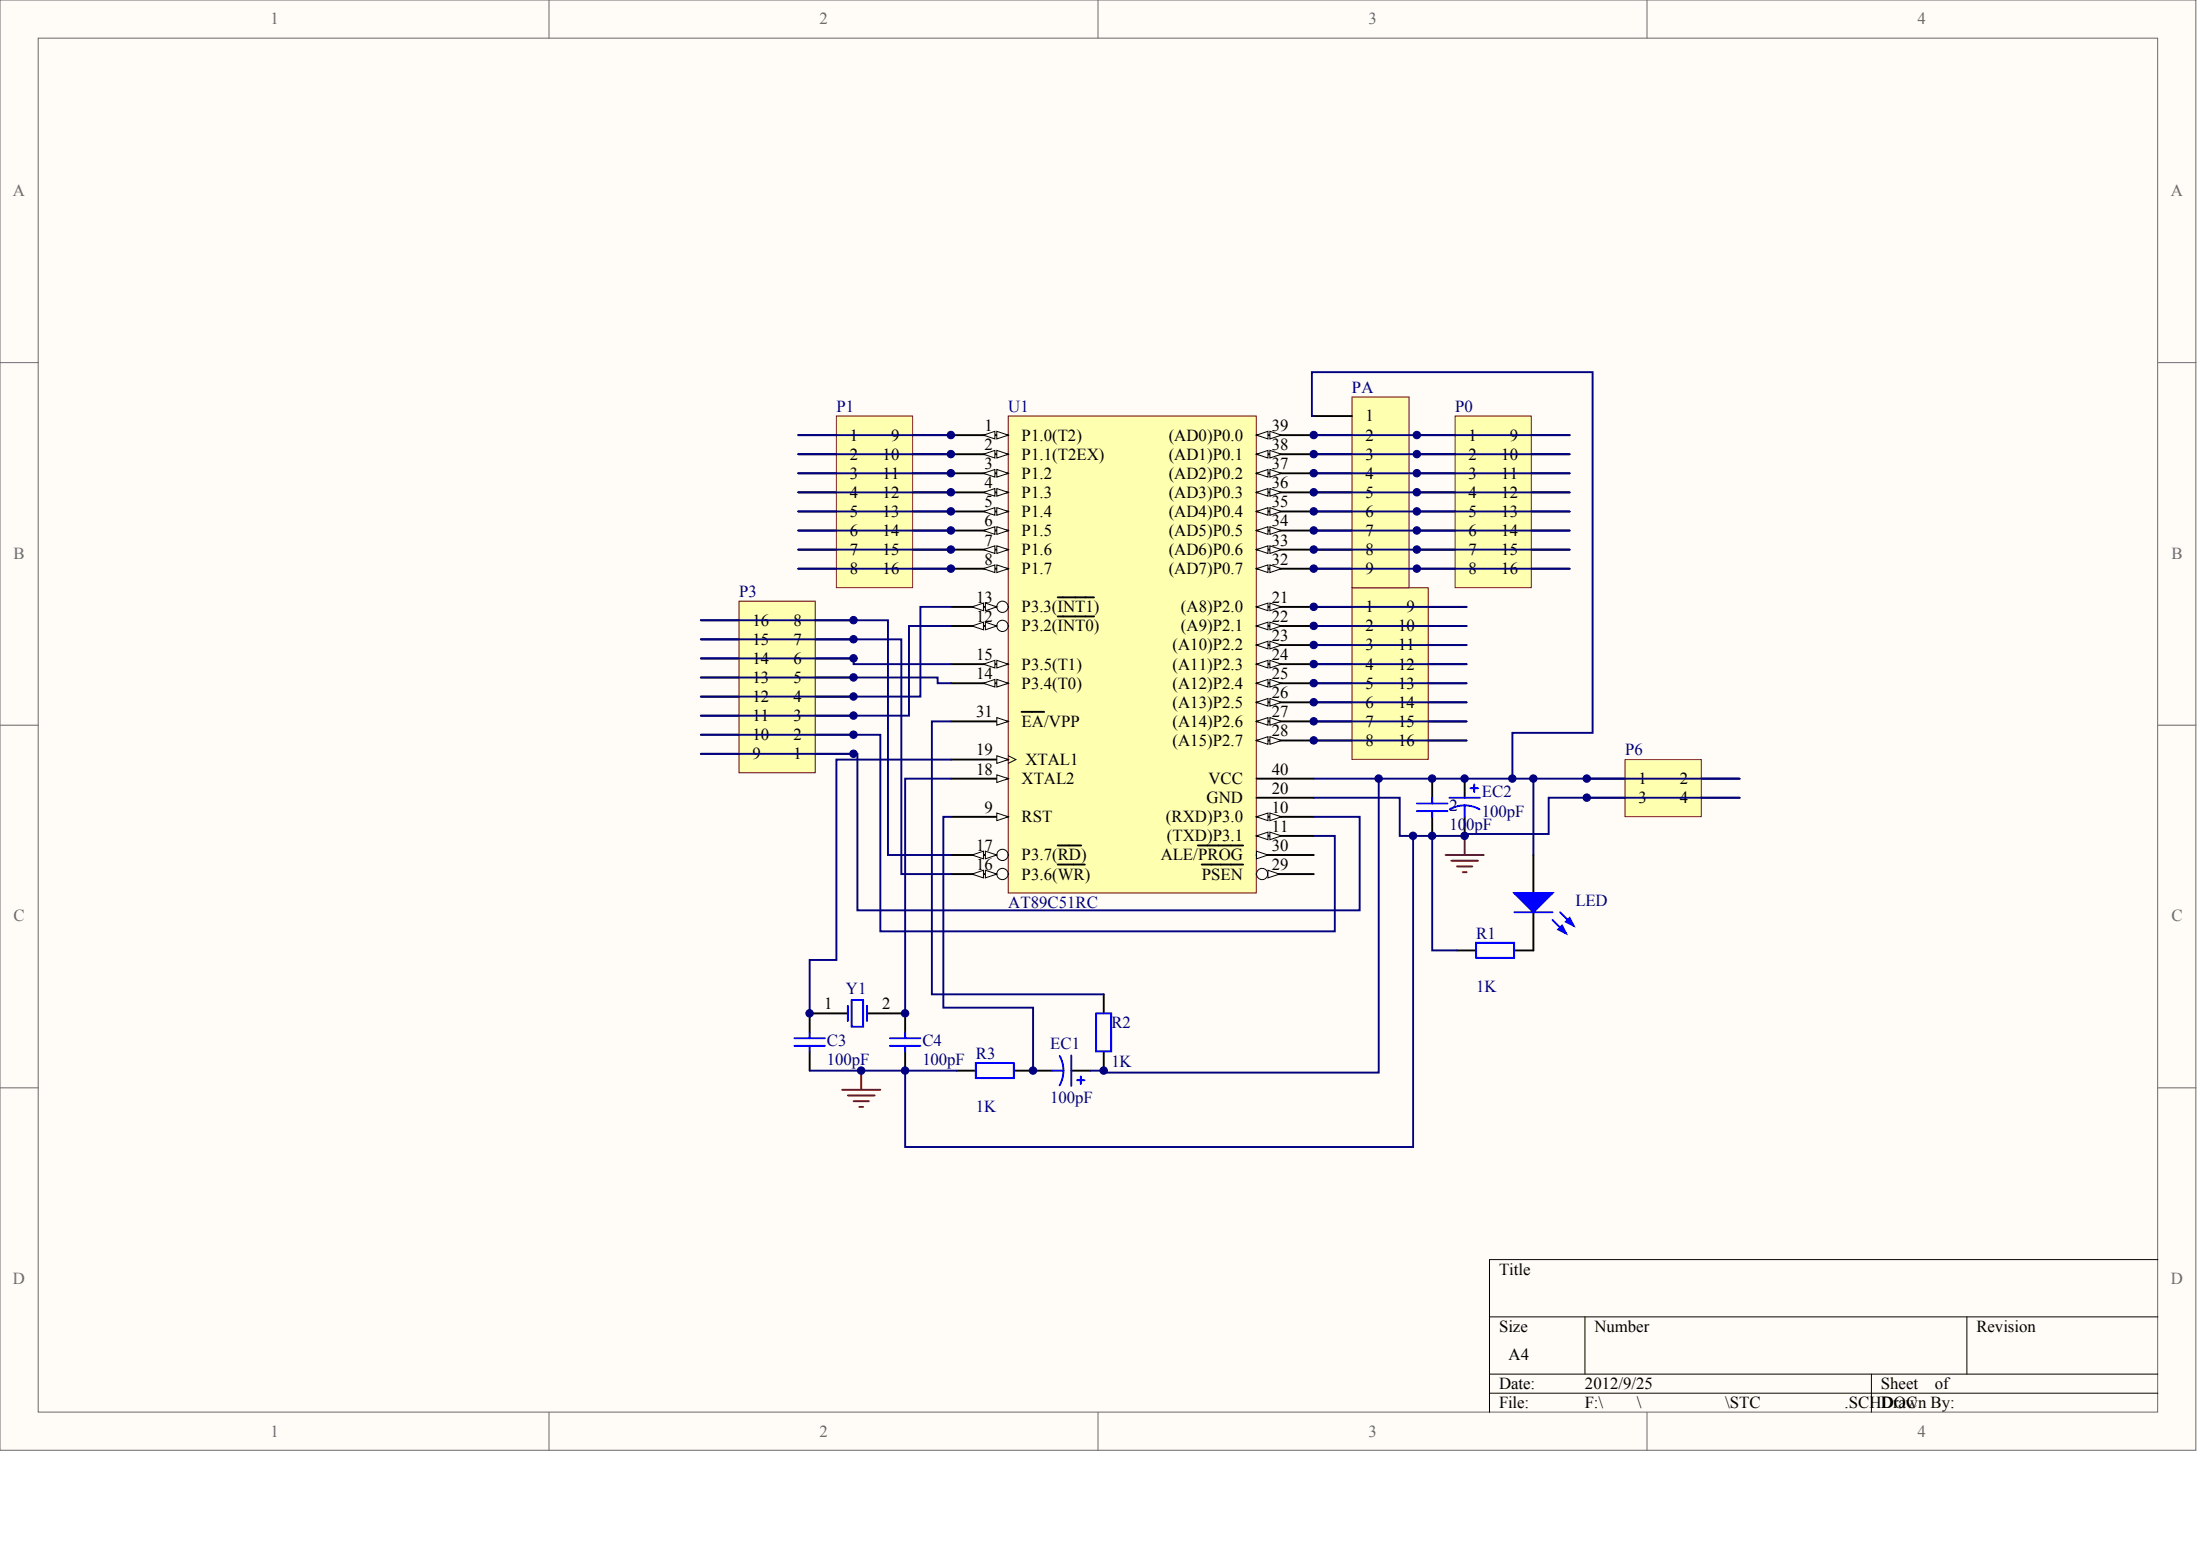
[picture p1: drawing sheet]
<svg xmlns="http://www.w3.org/2000/svg" width="840mm" height="594mm" viewBox="0 0 840 594" stroke-linecap="round" stroke-linejoin="round" font-family="sans-serif">
<g fill="#fffcf8" stroke="#696969" stroke-width=".38">
<path d="M0 0h838v553.4h-838z"/>
<path d="M14.6 14.6h808.8v524.2h-808.8z"/>
</g>
<path d="M209.5 0v14.6M419 0v14.6M628.6 0v14.6M0 138.4h14.6M823.5 138.4h14.6M0 276.7h14.6M823.5 276.7h14.6M0 415.1h14.6M823.5 415.1h14.6M209.5 538.9v14.5M419 538.9v14.5M628.6 538.9v14.5" fill="none" stroke="#696969" stroke-width=".38"/>
<path d="M823.5 480.6h-255.1v58.3M568.4 502.5h255.1M604.9 502.5v21.8M750.6 502.5v21.8M568.4 524.3h255.1M568.4 531.6h255.1M714.2 524.3v14.6" fill="none" stroke="#000" stroke-width=".38"/>
<path d="M384.8 158.7h94.7v182h-94.7z" fill="#ffffb0" stroke="#800000" stroke-width=".38"/>
<path d="M362.9 275.3h21.9" fill="none" stroke="#000" stroke-width=".73"/>
<path d="M380.4 273.8l4.4 1.5-4.4 1.4z" fill="#fffcf8" stroke="#000" stroke-width=".38"/>
<path d="M389.9 271.6h8.6M362.9 289.8h21.9" fill="none" stroke="#000" stroke-width=".73"/>
<path d="M384.8 288.4l2.9 1.4-2.9 1.5" fill="none" stroke="#000" stroke-width=".38"/>
<path d="M380.4 288.4l4.4 1.4-4.4 1.5z" fill="#fffcf8" stroke="#000" stroke-width=".38"/>
<path d="M362.9 297.1h21.9" fill="none" stroke="#000" stroke-width=".73"/>
<path d="M380.4 295.6l4.4 1.5-4.4 1.5z" fill="#fffcf8" stroke="#000" stroke-width=".38"/>
<path d="M362.9 311.7h21.9" fill="none" stroke="#000" stroke-width=".73"/>
<path d="M380.4 310.2l4.4 1.5-4.4 1.4z" fill="#fffcf8" stroke="#000" stroke-width=".38"/>
<path d="M362.9 326.2h21.9" fill="none" stroke="#000" stroke-width=".73"/>
<circle cx="382.6" cy="326.2" r="2.15" fill="#fffcf8" stroke="#000" stroke-width=".38"/>
<g fill="#fffcf8" stroke="#000" stroke-width=".38">
<path d="M376.1 324.8l4.3 1.4-4.3 1.5z"/>
<path d="M370.9 326.2l4.4-1.4v2.9z"/>
</g>
<path d="M362.9 333.5h21.9M403.7 322.6h8.9" fill="none" stroke="#000" stroke-width=".73"/>
<circle cx="382.6" cy="333.5" r="2.15" fill="#fffcf8" stroke="#000" stroke-width=".38"/>
<g fill="#fffcf8" stroke="#000" stroke-width=".38">
<path d="M376.1 332.1l4.3 1.4-4.3 1.5z"/>
<path d="M370.9 333.5l4.4-1.4v2.9z"/>
</g>
<path d="M362.9 238.8h21.9M403.7 329.9h10.3" fill="none" stroke="#000" stroke-width=".73"/>
<circle cx="382.6" cy="238.8" r="2.15" fill="#fffcf8" stroke="#000" stroke-width=".38"/>
<g fill="#fffcf8" stroke="#000" stroke-width=".38">
<path d="M376.1 237.4l4.3 1.4-4.3 1.5z"/>
<path d="M370.9 238.8l4.4-1.4v2.9z"/>
</g>
<path d="M362.9 231.6h21.9M403.7 235.2h13.8" fill="none" stroke="#000" stroke-width=".73"/>
<circle cx="382.6" cy="231.5" r="2.15" fill="#fffcf8" stroke="#000" stroke-width=".38"/>
<g fill="#fffcf8" stroke="#000" stroke-width=".38">
<path d="M376.1 230.1l4.3 1.5-4.3 1.4z"/>
<path d="M370.9 231.6l4.4-1.5v2.9z"/>
</g>
<path d="M403.7 227.9h13.8M362.9 260.7h21.9" fill="none" stroke="#000" stroke-width=".73"/>
<g fill="#fffcf8" stroke="#000" stroke-width=".38">
<path d="M380.4 259.2l4.4 1.5-4.4 1.4z"/>
<path d="M375.3 260.7l4.4-1.5v2.9z"/>
</g>
<path d="M362.9 253.4h21.9" fill="none" stroke="#000" stroke-width=".73"/>
<g fill="#fffcf8" stroke="#000" stroke-width=".38">
<path d="M380.4 252l4.4 1.4-4.4 1.5z"/>
<path d="M375.3 253.4l4.4-1.4v2.9z"/>
</g>
<path d="M362.9 166h21.9" fill="none" stroke="#000" stroke-width=".73"/>
<g fill="#fffcf8" stroke="#000" stroke-width=".38">
<path d="M380.4 164.6l4.4 1.4-4.4 1.5z"/>
<path d="M375.3 166l4.4-1.4v2.9z"/>
</g>
<path d="M362.9 173.3h21.9" fill="none" stroke="#000" stroke-width=".73"/>
<g fill="#fffcf8" stroke="#000" stroke-width=".38">
<path d="M380.4 171.9l4.4 1.4-4.4 1.5z"/>
<path d="M375.3 173.3l4.4-1.4v2.9z"/>
</g>
<path d="M362.9 180.6h21.9" fill="none" stroke="#000" stroke-width=".73"/>
<g fill="#fffcf8" stroke="#000" stroke-width=".38">
<path d="M380.4 179.1l4.4 1.5-4.4 1.4z"/>
<path d="M375.3 180.6l4.4-1.5v2.9z"/>
</g>
<path d="M362.9 187.9h21.9" fill="none" stroke="#000" stroke-width=".73"/>
<g fill="#fffcf8" stroke="#000" stroke-width=".38">
<path d="M380.4 186.4l4.4 1.5-4.4 1.4z"/>
<path d="M375.3 187.9l4.4-1.5v2.9z"/>
</g>
<path d="M362.9 195.2h21.9" fill="none" stroke="#000" stroke-width=".73"/>
<g fill="#fffcf8" stroke="#000" stroke-width=".38">
<path d="M380.4 193.7l4.4 1.5-4.4 1.4z"/>
<path d="M375.3 195.2l4.4-1.5v2.9z"/>
</g>
<path d="M362.9 202.4h21.9" fill="none" stroke="#000" stroke-width=".73"/>
<g fill="#fffcf8" stroke="#000" stroke-width=".38">
<path d="M380.4 201l4.4 1.4-4.4 1.5z"/>
<path d="M375.3 202.4l4.4-1.4v2.9z"/>
</g>
<path d="M362.9 209.7h21.9" fill="none" stroke="#000" stroke-width=".73"/>
<g fill="#fffcf8" stroke="#000" stroke-width=".38">
<path d="M380.4 208.3l4.4 1.4-4.4 1.5z"/>
<path d="M375.3 209.7l4.4-1.4v2.9z"/>
</g>
<path d="M362.9 217h21.9" fill="none" stroke="#000" stroke-width=".73"/>
<g fill="#fffcf8" stroke="#000" stroke-width=".38">
<path d="M380.4 215.5l4.4 1.5-4.4 1.5z"/>
<path d="M375.3 217l4.4-1.5v3z"/>
</g>
<path d="M479.5 166h21.9" fill="none" stroke="#000" stroke-width=".73"/>
<g fill="#fffcf8" stroke="#000" stroke-width=".38">
<path d="M479.5 166l4.4-1.4v2.9z"/>
<path d="M484.6 164.6l4.4 1.4-4.4 1.5z"/>
</g>
<path d="M479.5 173.3h21.9" fill="none" stroke="#000" stroke-width=".73"/>
<g fill="#fffcf8" stroke="#000" stroke-width=".38">
<path d="M479.5 173.3l4.4-1.4v2.9z"/>
<path d="M484.6 171.9l4.4 1.4-4.4 1.5z"/>
</g>
<path d="M479.5 180.6h21.9" fill="none" stroke="#000" stroke-width=".73"/>
<g fill="#fffcf8" stroke="#000" stroke-width=".38">
<path d="M479.5 180.6l4.4-1.5v2.9z"/>
<path d="M484.6 179.1l4.4 1.5-4.4 1.4z"/>
</g>
<path d="M479.5 187.9h21.9" fill="none" stroke="#000" stroke-width=".73"/>
<g fill="#fffcf8" stroke="#000" stroke-width=".38">
<path d="M479.5 187.9l4.4-1.5v2.9z"/>
<path d="M484.6 186.4l4.4 1.5-4.4 1.4z"/>
</g>
<path d="M479.5 195.2h21.9" fill="none" stroke="#000" stroke-width=".73"/>
<g fill="#fffcf8" stroke="#000" stroke-width=".38">
<path d="M479.5 195.2l4.4-1.5v2.9z"/>
<path d="M484.6 193.7l4.4 1.5-4.4 1.4z"/>
</g>
<path d="M479.5 202.4h21.9" fill="none" stroke="#000" stroke-width=".73"/>
<g fill="#fffcf8" stroke="#000" stroke-width=".38">
<path d="M479.5 202.4l4.4-1.4v2.9z"/>
<path d="M484.6 201l4.4 1.4-4.4 1.5z"/>
</g>
<path d="M479.5 209.7h21.9" fill="none" stroke="#000" stroke-width=".73"/>
<g fill="#fffcf8" stroke="#000" stroke-width=".38">
<path d="M479.5 209.7l4.4-1.4v2.9z"/>
<path d="M484.6 208.3l4.4 1.4-4.4 1.5z"/>
</g>
<path d="M479.5 217h21.9" fill="none" stroke="#000" stroke-width=".73"/>
<g fill="#fffcf8" stroke="#000" stroke-width=".38">
<path d="M479.5 217l4.4-1.5v3z"/>
<path d="M484.6 215.5l4.4 1.5-4.4 1.5z"/>
</g>
<path d="M479.5 231.6h21.9" fill="none" stroke="#000" stroke-width=".73"/>
<g fill="#fffcf8" stroke="#000" stroke-width=".38">
<path d="M479.5 231.6l4.4-1.5v2.9z"/>
<path d="M484.6 230.1l4.4 1.5-4.4 1.4z"/>
</g>
<path d="M479.5 238.8h21.9" fill="none" stroke="#000" stroke-width=".73"/>
<g fill="#fffcf8" stroke="#000" stroke-width=".38">
<path d="M479.5 238.8l4.4-1.4v2.9z"/>
<path d="M484.6 237.4l4.4 1.4-4.4 1.5z"/>
</g>
<path d="M479.5 246.1h21.9" fill="none" stroke="#000" stroke-width=".73"/>
<g fill="#fffcf8" stroke="#000" stroke-width=".38">
<path d="M479.5 246.1l4.4-1.4v2.9z"/>
<path d="M484.6 244.7l4.4 1.4-4.4 1.5z"/>
</g>
<path d="M479.5 253.4h21.9" fill="none" stroke="#000" stroke-width=".73"/>
<g fill="#fffcf8" stroke="#000" stroke-width=".38">
<path d="M479.5 253.4l4.4-1.4v2.9z"/>
<path d="M484.6 252l4.4 1.4-4.4 1.5z"/>
</g>
<path d="M479.5 260.7h21.9" fill="none" stroke="#000" stroke-width=".73"/>
<g fill="#fffcf8" stroke="#000" stroke-width=".38">
<path d="M479.5 260.7l4.4-1.5v2.9z"/>
<path d="M484.6 259.2l4.4 1.5-4.4 1.4z"/>
</g>
<path d="M479.5 268h21.9" fill="none" stroke="#000" stroke-width=".73"/>
<g fill="#fffcf8" stroke="#000" stroke-width=".38">
<path d="M479.5 268l4.4-1.5v2.9z"/>
<path d="M484.6 266.5l4.4 1.5-4.4 1.4z"/>
</g>
<path d="M479.5 275.3h21.9" fill="none" stroke="#000" stroke-width=".73"/>
<g fill="#fffcf8" stroke="#000" stroke-width=".38">
<path d="M479.5 275.3l4.4-1.5v2.9z"/>
<path d="M484.6 273.8l4.4 1.5-4.4 1.4z"/>
</g>
<path d="M479.5 282.5h21.9" fill="none" stroke="#000" stroke-width=".73"/>
<g fill="#fffcf8" stroke="#000" stroke-width=".38">
<path d="M479.5 282.5l4.4-1.4v2.9z"/>
<path d="M484.6 281.1l4.4 1.4-4.4 1.5z"/>
</g>
<path d="M479.5 333.5h21.9" fill="none" stroke="#000" stroke-width=".73"/>
<circle cx="481.7" cy="333.5" r="2.15" fill="#fffcf8" stroke="#000" stroke-width=".38"/>
<path d="M483.9 332.1l4.4 1.4-4.4 1.5z" fill="#fffcf8" stroke="#000" stroke-width=".38"/>
<path d="M458.6 329.9h15.8M479.5 326.2h21.9" fill="none" stroke="#000" stroke-width=".73"/>
<path d="M479.5 324.8l4.4 1.4-4.4 1.5z" fill="#fffcf8" stroke="#000" stroke-width=".38"/>
<path d="M479.5 318.9h21.9M457.2 322.6h17.2" fill="none" stroke="#000" stroke-width=".73"/>
<g fill="#fffcf8" stroke="#000" stroke-width=".38">
<path d="M479.5 318.9l4.4-1.4v2.9z"/>
<path d="M484.6 317.5l4.4 1.4-4.4 1.5z"/>
</g>
<path d="M479.5 311.7h21.9" fill="none" stroke="#000" stroke-width=".73"/>
<g fill="#fffcf8" stroke="#000" stroke-width=".38">
<path d="M479.5 311.7l4.4-1.5v2.9z"/>
<path d="M484.6 310.2l4.4 1.5-4.4 1.4z"/>
</g>
<path d="M479.5 297.1h21.9M479.5 304.4h21.9M365.1 408.5h7.3M387 408.5h7.3" fill="none" stroke="#000" stroke-width=".73"/>
<path d="M321.4 415.8h14.6M323.6 418h10.2M328.7 408.5v7.3M325.8 420.2h5.8M328 422.4h1.4" fill="none" stroke="#800000" stroke-width=".73"/>
<path d="M372.4 405.6h14.5v5.8h-14.5z" fill="none" stroke="#00f" stroke-width=".73"/>
<path d="M555.3 158.7h29.1v65.5h-29.1z" fill="#ffffb0" stroke="#800000" stroke-width=".38"/>
<g fill="none" stroke="#000" stroke-width=".73">
<path d="M540.8 166h14.5M540.8 173.3h14.5M584.5 166h14.6M584.5 173.3h14.6M540.8 180.6h14.5M540.8 187.9h14.5M540.8 195.2h14.5M584.5 180.6h14.6M584.5 187.9h14.6M584.5 195.2h14.6M540.8 202.4h14.5M540.8 209.7h14.5"/>
<path d="M540.8 217h14.5M584.5 202.4h14.6M584.5 209.7h14.6M584.5 217h14.6"/>
</g>
<path d="M319.2 158.7h29.1v65.5h-29.1z" fill="#ffffb0" stroke="#800000" stroke-width=".38"/>
<g fill="none" stroke="#000" stroke-width=".73">
<path d="M304.6 166h14.6M304.6 173.3h14.6M348.4 166h14.5M348.4 173.3h14.5M304.6 180.6h14.6M304.6 187.9h14.6M304.6 195.2h14.6M348.4 180.6h14.5M348.4 187.9h14.5M348.4 195.2h14.5M304.6 202.4h14.6M304.6 209.7h14.6"/>
<path d="M304.6 217h14.6M348.4 202.4h14.5M348.4 209.7h14.5M348.4 217h14.5"/>
</g>
<path d="M516 224.3h29.1v65.4h-29.1z" fill="#ffffb0" stroke="#800000" stroke-width=".38"/>
<g fill="none" stroke="#000" stroke-width=".73">
<path d="M501.4 231.6h14.6M501.4 238.8h14.6M545.1 231.6h14.6M545.1 238.8h14.6M501.4 246.1h14.6M501.4 253.4h14.6M545.1 246.1h14.6M545.1 253.4h14.6M501.4 260.7h14.6M501.4 268h14.6M501.4 275.3h14.6M545.1 260.7h14.6"/>
<path d="M545.1 268h14.6M545.1 275.3h14.6M501.4 282.5h14.6M545.1 282.5h14.6"/>
</g>
<path d="M516 151.5h21.8v72.7h-21.8z" fill="#ffffb0" stroke="#800000" stroke-width=".38"/>
<path d="M501.4 158.7h14.6M501.4 166h14.6M501.4 173.3h14.6M501.4 180.6h14.6M501.4 187.9h14.6M501.4 195.2h14.6M501.4 202.4h14.6M501.4 209.7h14.6M501.4 217h14.6" fill="none" stroke="#000" stroke-width=".73"/>
<path d="M620.2 289.8h29.1v21.8h-29.1z" fill="#ffffb0" stroke="#800000" stroke-width=".38"/>
<path d="M605.6 297.1h14.6M649.3 297.1h14.6M605.6 304.4h14.6M649.3 304.4h14.6M556.1 362.6h7.2M577.9 362.6h7.3" fill="none" stroke="#000" stroke-width=".73"/>
<path d="M585.2 297.1v29.1M546.6 318.9v43.7h9.5" fill="none" stroke="#000080" stroke-width=".73"/>
<path d="M563.3 359.7h14.6v5.8h-14.6z" fill="none" stroke="#00f" stroke-width=".73"/>
<path d="M559 318.9v7.3M551.7 326.2h14.6M553.9 328.4h10.2M556.1 330.6h5.8M558.2 332.8h1.5" fill="none" stroke="#800000" stroke-width=".73"/>
<path d="M282 229.4h29.1v65.4h-29.1z" fill="#ffffb0" stroke="#800000" stroke-width=".38"/>
<g fill="none" stroke="#000" stroke-width=".73">
<path d="M267.5 236.7h14.5M311.2 236.7h14.6M267.5 258.5h14.5M267.5 251.2h14.5M267.5 243.9h14.5M311.2 258.5h14.6M311.2 251.2h14.6M311.2 243.9h14.6M267.5 273.1h14.5M267.5 265.8h14.5M311.2 273.1h14.6M311.2 265.8h14.6"/>
<path d="M267.5 287.6h14.5M267.5 280.4h14.5M311.2 287.6h14.6M311.2 280.4h14.6M546.6 297.1v7.3M559 297.1v7.3M546.6 311.7v7.2M559 311.7v7.2M585.2 326.2v14.6M585.2 348.1v14.5M421.2 379.4v7.3M323.6 386.7h-14.6v7.3"/>
<path d="M330.9 386.7h14.5v7.3M309 401.2v7.3M345.4 401.2v7.3M394.3 408.5h7.3M408.8 408.5h7.3M421.2 401.2v7.3"/>
</g>
<g fill="none" stroke="#000080" stroke-width=".73">
<path d="M501.4 158.7h-.7v-16.7h107.1v137.6h-30.6v17.5M304.6 166h58.3M304.6 173.3h58.3M501.4 173.3h97.7M540.8 165.3v.7h-39.4M540.8 166h58.3M304.6 180.6h58.3M304.6 187.9h58.3M304.6 195.2h58.3M501.4 180.6h97.7M501.4 187.9h97.7M501.4 195.2h97.7"/>
<path d="M304.6 202.4h58.3M304.6 209.7h58.3M304.6 217h58.3M501.4 202.4h97.7M501.4 209.7h97.7M501.4 217h97.7M267.5 236.7h71.4v89.5h24M362.9 231.6h-11.6v34.2h-83.8M362.9 238.8h-16v34.3h-79.4M501.4 231.6h58.3M501.4 238.8h58.3M267.5 243.9h76.5v89.6h18.9"/>
<path d="M267.5 251.2h58.3v2.2h37.1M267.5 258.5h90.3v2.2h5.1M501.4 246.1h58.3M501.4 253.4h58.3M362.9 275.3h-7.3v104.1h65.6M501.4 260.7h58.3M501.4 268h58.3M501.4 275.3h58.3M267.5 280.4h68.5v75h173.4v-36.5h-8M267.5 287.6h59.7v59.7h191.7v-35.6h-17.5M362.9 297.1h-17.5v89.6M362.9 289.8h-43.7v76.5h-10.2v20.4"/>
<path d="M501.4 282.5h58.3M501.4 297.1h162.5M526.2 297.1v112.1h-105v-.7h-5.1M362.9 311.7h-2.9v72.8h34.3v24M501.4 304.4h32.8v14.5h24.8v-.7h32v-13.8h72.9M539.3 318.9v118.7h-193.9v-29.1M309 408.5h56.1"/>
</g>
<g fill="none" stroke="#00f" stroke-width=".73">
<path d="M562.6 299.3v2.9M540.8 306.6h11.6M540.8 309.5h11.6M546.6 304.4v2.2M546.6 309.5v2.2M553.1 304.4h11.7M559 307.3a11.6 11.6 0 0 1 5.6 1.5M559 307.3a11.6 11.6 0 0 0-5.7 1.5M559 307.3v4.4M561.2 300.7h2.9M577.9 348.1h14.6M592.5 351l5.1 5.1"/>
<path d="M595.4 348.1l5.1 5.1M303.2 399h11.6M303.2 396.1h11.6M309 394v2.1M309 399v2.2M323.6 383.8v5.8M325 381.6h4.4v10.2h-4.4zM330.9 383.8v5.8M339.6 399h11.7M339.6 396.1h11.7M345.4 394v2.1M345.4 399v2.2"/>
<path d="M418.3 386.7h5.8v14.5h-5.8zM401.6 408.5h4.3M404.4 402.9a11.6 11.6 0 0 1 0 11.2M408.8 402.7v11.6M411 412.2h2.9M412.5 410.7v2.9"/>
</g>
<g fill="#00f" stroke="#00f" stroke-width=".73">
<path d="M577.9 340.8h14.6l-7.3 7.3z"/>
<path d="M594.7 354.6l1.4-1.4 1.5 2.9z"/>
<path d="M597.6 351.7l1.5-1.4 1.4 2.9z"/>
</g>
<g fill="#000080" stroke="#000080" stroke-width=".38">
<circle cx="309" cy="386.6" r="1.42"/>
<circle cx="325.7" cy="287.6" r="1.42"/>
<circle cx="325.7" cy="280.3" r="1.42"/>
<circle cx="325.7" cy="273" r="1.42"/>
<circle cx="325.7" cy="265.8" r="1.42"/>
<circle cx="325.7" cy="258.5" r="1.42"/>
<circle cx="325.7" cy="251.2" r="1.42"/>
<circle cx="325.7" cy="243.9" r="1.42"/>
<circle cx="325.7" cy="236.6" r="1.42"/>
<circle cx="328.6" cy="408.5" r="1.42"/>
<circle cx="345.4" cy="408.5" r="1.42"/>
<circle cx="345.4" cy="386.6" r="1.42"/>
<circle cx="362.9" cy="217" r="1.42"/>
<circle cx="362.9" cy="209.7" r="1.42"/>
<circle cx="362.9" cy="202.4" r="1.42"/>
<circle cx="362.9" cy="195.1" r="1.42"/>
<circle cx="362.9" cy="187.8" r="1.42"/>
<circle cx="362.9" cy="180.6" r="1.42"/>
<circle cx="362.9" cy="173.3" r="1.42"/>
<circle cx="362.9" cy="166" r="1.42"/>
<circle cx="394.2" cy="408.5" r="1.42"/>
<circle cx="421.2" cy="408.5" r="1.42"/>
<circle cx="501.4" cy="282.5" r="1.42"/>
<circle cx="501.4" cy="275.2" r="1.42"/>
<circle cx="501.4" cy="267.9" r="1.42"/>
<circle cx="501.4" cy="260.7" r="1.42"/>
<circle cx="501.4" cy="253.4" r="1.42"/>
<circle cx="501.4" cy="246.1" r="1.42"/>
<circle cx="501.4" cy="238.8" r="1.42"/>
<circle cx="501.4" cy="231.5" r="1.42"/>
<circle cx="501.4" cy="217" r="1.42"/>
<circle cx="501.4" cy="209.7" r="1.42"/>
<circle cx="501.4" cy="202.4" r="1.42"/>
<circle cx="501.4" cy="195.1" r="1.42"/>
<circle cx="501.4" cy="187.8" r="1.42"/>
<circle cx="501.4" cy="180.6" r="1.42"/>
<circle cx="501.4" cy="173.3" r="1.42"/>
<circle cx="501.4" cy="166" r="1.42"/>
<circle cx="526.1" cy="297.1" r="1.42"/>
<circle cx="539.3" cy="318.9" r="1.42"/>
<circle cx="540.7" cy="217" r="1.42"/>
<circle cx="540.7" cy="209.7" r="1.42"/>
<circle cx="540.7" cy="202.4" r="1.42"/>
<circle cx="540.7" cy="195.1" r="1.42"/>
<circle cx="540.7" cy="187.8" r="1.42"/>
<circle cx="540.7" cy="180.6" r="1.42"/>
<circle cx="540.7" cy="173.3" r="1.42"/>
<circle cx="540.7" cy="166" r="1.42"/>
<circle cx="546.5" cy="318.9" r="1.42"/>
<circle cx="546.5" cy="297.1" r="1.42"/>
<circle cx="558.9" cy="318.9" r="1.42"/>
<circle cx="558.9" cy="297.1" r="1.42"/>
<circle cx="577.2" cy="297.1" r="1.42"/>
<circle cx="585.2" cy="297.1" r="1.42"/>
<circle cx="605.6" cy="304.3" r="1.42"/>
<circle cx="605.6" cy="297.1" r="1.42"/>
</g>
<g font-size="6.4" fill="#696969">
<text x="103.2" y="9.3">1</text>
<text x="312.7" y="9.3">2</text>
<text x="522.2" y="9.3">3</text>
<text x="731.8" y="9.3">4</text>
<text x="5" y="74.9">A</text>
<text x="828.5" y="74.9">A</text>
<text x="5.2" y="213.2">B</text>
<text x="828.7" y="213.2">B</text>
<text x="5.2" y="351.6">C</text>
<text x="828.7" y="351.6">C</text>
<text x="5" y="490">D</text>
<text x="828.5" y="490">D</text>
<text x="103.2" y="548.2">1</text>
<text x="312.7" y="548.2">2</text>
<text x="522.2" y="548.2">3</text>
<text x="731.8" y="548.2">4</text>
</g>
<g font-size="6.4" fill="#000080">
<text x="516" y="149.9">PA</text>
<text x="319.2" y="157.2">P1</text>
<text x="384.8" y="157.2">U1</text>
<text x="555.3" y="157.2">P0</text>
<text x="282" y="227.8">P3</text>
<text x="516" y="222.7">P2</text>
<text x="620.2" y="288.2">P6</text>
<text x="565.5" y="304.3">EC2</text>
<text x="553.1" y="309.4">2</text>
<text x="565.5" y="311.5">100pF</text>
<text x="553.1" y="316.6">100pF</text>
<text x="384.8" y="346.5">AT89C51RC</text>
<text x="601.2" y="345.8">LED</text>
<text x="563.3" y="358.2">R1</text>
<text x="322.8" y="379.3">Y1</text>
<text x="563.3" y="378.5">1K</text>
<text x="424.2" y="392.4">R2</text>
<text x="315.6" y="398.9">C3</text>
<text x="352" y="398.9">C4</text>
<text x="400.8" y="400.4">EC1</text>
<text x="315.6" y="406.2">100pF</text>
<text x="352" y="406.2">100pF</text>
<text x="372.4" y="404">R3</text>
<text x="424.2" y="406.9">1K</text>
<text x="372.4" y="424.4">1K</text>
<text x="400.8" y="420.8">100pF</text>
</g>
<g font-size="6.4">
<text x="521.1" y="160.8">1</text>
<text x="375.8" y="164.5">1</text>
<text x="485.4" y="164.5">39</text>
<text x="324.3" y="168.1">1</text>
<text x="340" y="168.1">9</text>
<text x="375.8" y="171.7">2</text>
<text x="389.9" y="168.1">P1.0(T2)</text>
<text x="446" y="168.1">(AD0)P0.0</text>
<text x="485.4" y="171.7">38</text>
<text x="521.1" y="168.1">2</text>
<text x="560.4" y="168.1">1</text>
<text x="576.2" y="168.1">9</text>
<text x="324.3" y="175.4">2</text>
<text x="336.8" y="175.4">10</text>
<text x="375.8" y="179">3</text>
<text x="389.9" y="175.4">P1.1(T2EX)</text>
<text x="446" y="175.4">(AD1)P0.1</text>
<text x="485.4" y="179">37</text>
<text x="521.1" y="175.4">3</text>
<text x="560.4" y="175.4">2</text>
<text x="573" y="175.4">10</text>
<text x="324.3" y="182.7">3</text>
<text x="336.8" y="182.7">11</text>
<text x="389.9" y="182.7">P1.2</text>
<text x="446" y="182.7">(AD2)P0.2</text>
<text x="521.1" y="182.7">4</text>
<text x="560.4" y="182.7">3</text>
<text x="573" y="182.7">11</text>
<text x="324.3" y="189.9">4</text>
<text x="336.8" y="189.9">12</text>
<text x="375.8" y="186.3">4</text>
<text x="389.9" y="189.9">P1.3</text>
<text x="446" y="189.9">(AD3)P0.3</text>
<text x="485.4" y="186.3">36</text>
<text x="521.1" y="189.9">5</text>
<text x="560.4" y="189.9">4</text>
<text x="573" y="189.9">12</text>
<text x="324.3" y="197.2">5</text>
<text x="336.8" y="197.2">13</text>
<text x="375.8" y="193.6">5</text>
<text x="389.9" y="197.2">P1.4</text>
<text x="446" y="197.2">(AD4)P0.4</text>
<text x="485.4" y="193.6">35</text>
<text x="521.1" y="197.2">6</text>
<text x="560.4" y="197.2">5</text>
<text x="573" y="197.2">13</text>
<text x="375.8" y="200.9">6</text>
<text x="485.4" y="200.9">34</text>
<text x="324.3" y="204.5">6</text>
<text x="336.8" y="204.5">14</text>
<text x="375.8" y="208.1">7</text>
<text x="389.9" y="204.5">P1.5</text>
<text x="446" y="204.5">(AD5)P0.5</text>
<text x="485.4" y="208.1">33</text>
<text x="521.1" y="204.5">7</text>
<text x="560.4" y="204.5">6</text>
<text x="573" y="204.5">14</text>
<text x="324.3" y="211.8">7</text>
<text x="336.8" y="211.8">15</text>
<text x="375.8" y="215.4">8</text>
<text x="389.9" y="211.8">P1.6</text>
<text x="446" y="211.8">(AD6)P0.6</text>
<text x="485.4" y="215.4">32</text>
<text x="521.1" y="211.8">8</text>
<text x="560.4" y="211.8">7</text>
<text x="573" y="211.8">15</text>
<text x="324.3" y="219.1">8</text>
<text x="336.8" y="219.1">16</text>
<text x="389.9" y="219.1">P1.7</text>
<text x="446" y="219.1">(AD7)P0.7</text>
<text x="521.1" y="219.1">9</text>
<text x="560.4" y="219.1">8</text>
<text x="573" y="219.1">16</text>
<text x="372.6" y="230">13</text>
<text x="389.9" y="233.6">P3.3(INT1)</text>
<text x="450.7" y="233.6">(A8)P2.0</text>
<text x="485.4" y="230">21</text>
<text x="521.1" y="233.6">1</text>
<text x="536.8" y="233.6">9</text>
<text x="287.1" y="238.7">16</text>
<text x="302.9" y="238.7">8</text>
<text x="372.6" y="237.3">12</text>
<text x="485.4" y="237.3">22</text>
<text x="389.9" y="240.9">P3.2(INT0)</text>
<text x="450.7" y="240.9">(A9)P2.1</text>
<text x="485.4" y="244.6">23</text>
<text x="521.1" y="240.9">2</text>
<text x="533.6" y="240.9">10</text>
<text x="287.1" y="246">15</text>
<text x="302.9" y="246">7</text>
<text x="372.6" y="251.8">15</text>
<text x="447.5" y="248.2">(A10)P2.2</text>
<text x="485.4" y="251.8">24</text>
<text x="521.1" y="248.2">3</text>
<text x="533.6" y="248.2">11</text>
<text x="287.1" y="253.3">14</text>
<text x="302.9" y="253.3">6</text>
<text x="389.9" y="255.5">P3.5(T1)</text>
<text x="447.5" y="255.5">(A11)P2.3</text>
<text x="521.1" y="255.5">4</text>
<text x="533.6" y="255.5">12</text>
<text x="287.1" y="260.6">13</text>
<text x="302.9" y="260.6">5</text>
<text x="372.6" y="259.1">14</text>
<text x="389.9" y="262.8">P3.4(T0)</text>
<text x="447.5" y="262.8">(A12)P2.4</text>
<text x="485.4" y="259.1">25</text>
<text x="521.1" y="262.8">5</text>
<text x="533.6" y="262.8">13</text>
<text x="287.1" y="267.9">12</text>
<text x="302.9" y="267.9">4</text>
<text x="485.4" y="266.4">26</text>
<text x="287.1" y="275.1">11</text>
<text x="302.9" y="275.1">3</text>
<text x="372.6" y="273.7">31</text>
<text x="447.5" y="270">(A13)P2.5</text>
<text x="485.4" y="273.7">27</text>
<text x="521.1" y="270">6</text>
<text x="533.6" y="270">14</text>
<text x="389.9" y="277.3">EA/VPP</text>
<text x="447.5" y="277.3">(A14)P2.6</text>
<text x="485.4" y="281">28</text>
<text x="521.1" y="277.3">7</text>
<text x="533.6" y="277.3">15</text>
<text x="287.1" y="282.4">10</text>
<text x="302.9" y="282.4">2</text>
<text x="447.5" y="284.6">(A15)P2.7</text>
<text x="521.1" y="284.6">8</text>
<text x="533.6" y="284.6">16</text>
<text x="287.1" y="289.7">9</text>
<text x="302.9" y="289.7">1</text>
<text x="372.6" y="288.2">19</text>
<text x="391.4" y="291.9">XTAL1</text>
<text x="372.6" y="295.5">18</text>
<text x="389.9" y="299.2">XTAL2</text>
<text x="461.2" y="299.2">VCC</text>
<text x="485.4" y="295.5">40</text>
<text x="625.3" y="299.2">1</text>
<text x="641" y="299.2">2</text>
<text x="485.4" y="302.8">20</text>
<text x="375.8" y="310.1">9</text>
<text x="460.4" y="306.5">GND</text>
<text x="485.4" y="310.1">10</text>
<text x="625.3" y="306.5">3</text>
<text x="641" y="306.5">4</text>
<text x="389.9" y="313.7">RST</text>
<text x="444.9" y="313.7">(RXD)P3.0</text>
<text x="485.4" y="317.4">11</text>
<text x="445.3" y="321">(TXD)P3.1</text>
<text x="372.6" y="324.7">17</text>
<text x="389.9" y="328.3">P3.7(RD)</text>
<text x="443" y="328.3">ALE/PROG</text>
<text x="485.4" y="324.7">30</text>
<text x="372.6" y="331.9">16</text>
<text x="389.9" y="335.6">P3.6(WR)</text>
<text x="458.6" y="335.6">PSEN</text>
<text x="485.4" y="331.9">29</text>
<text x="314.5" y="385.1">1</text>
<text x="336.7" y="385.1">2</text>
<text x="572.1" y="486.3">Title</text>
<text x="572.1" y="508.2">Size</text>
<text x="608.5" y="508.2">Number</text>
<text x="754.3" y="508.2">Revision</text>
<text x="575.7" y="519.1">A4</text>
<text x="572.1" y="530">Date:</text>
<text x="604.9" y="530">2012/9/25</text>
<text x="717.8" y="530">Sheet</text>
<text x="738.4" y="530">of</text>
<text x="572.1" y="537.3">File:</text>
<text x="604.9" y="537.3">F:\</text>
<text x="624.6" y="537.3">\</text>
<text x="658.4" y="537.3">\STC</text>
<text x="704" y="537.3">.SCHDOC</text>
<text x="722.5" y="537.3">rawn By:</text>
</g>
</svg>
